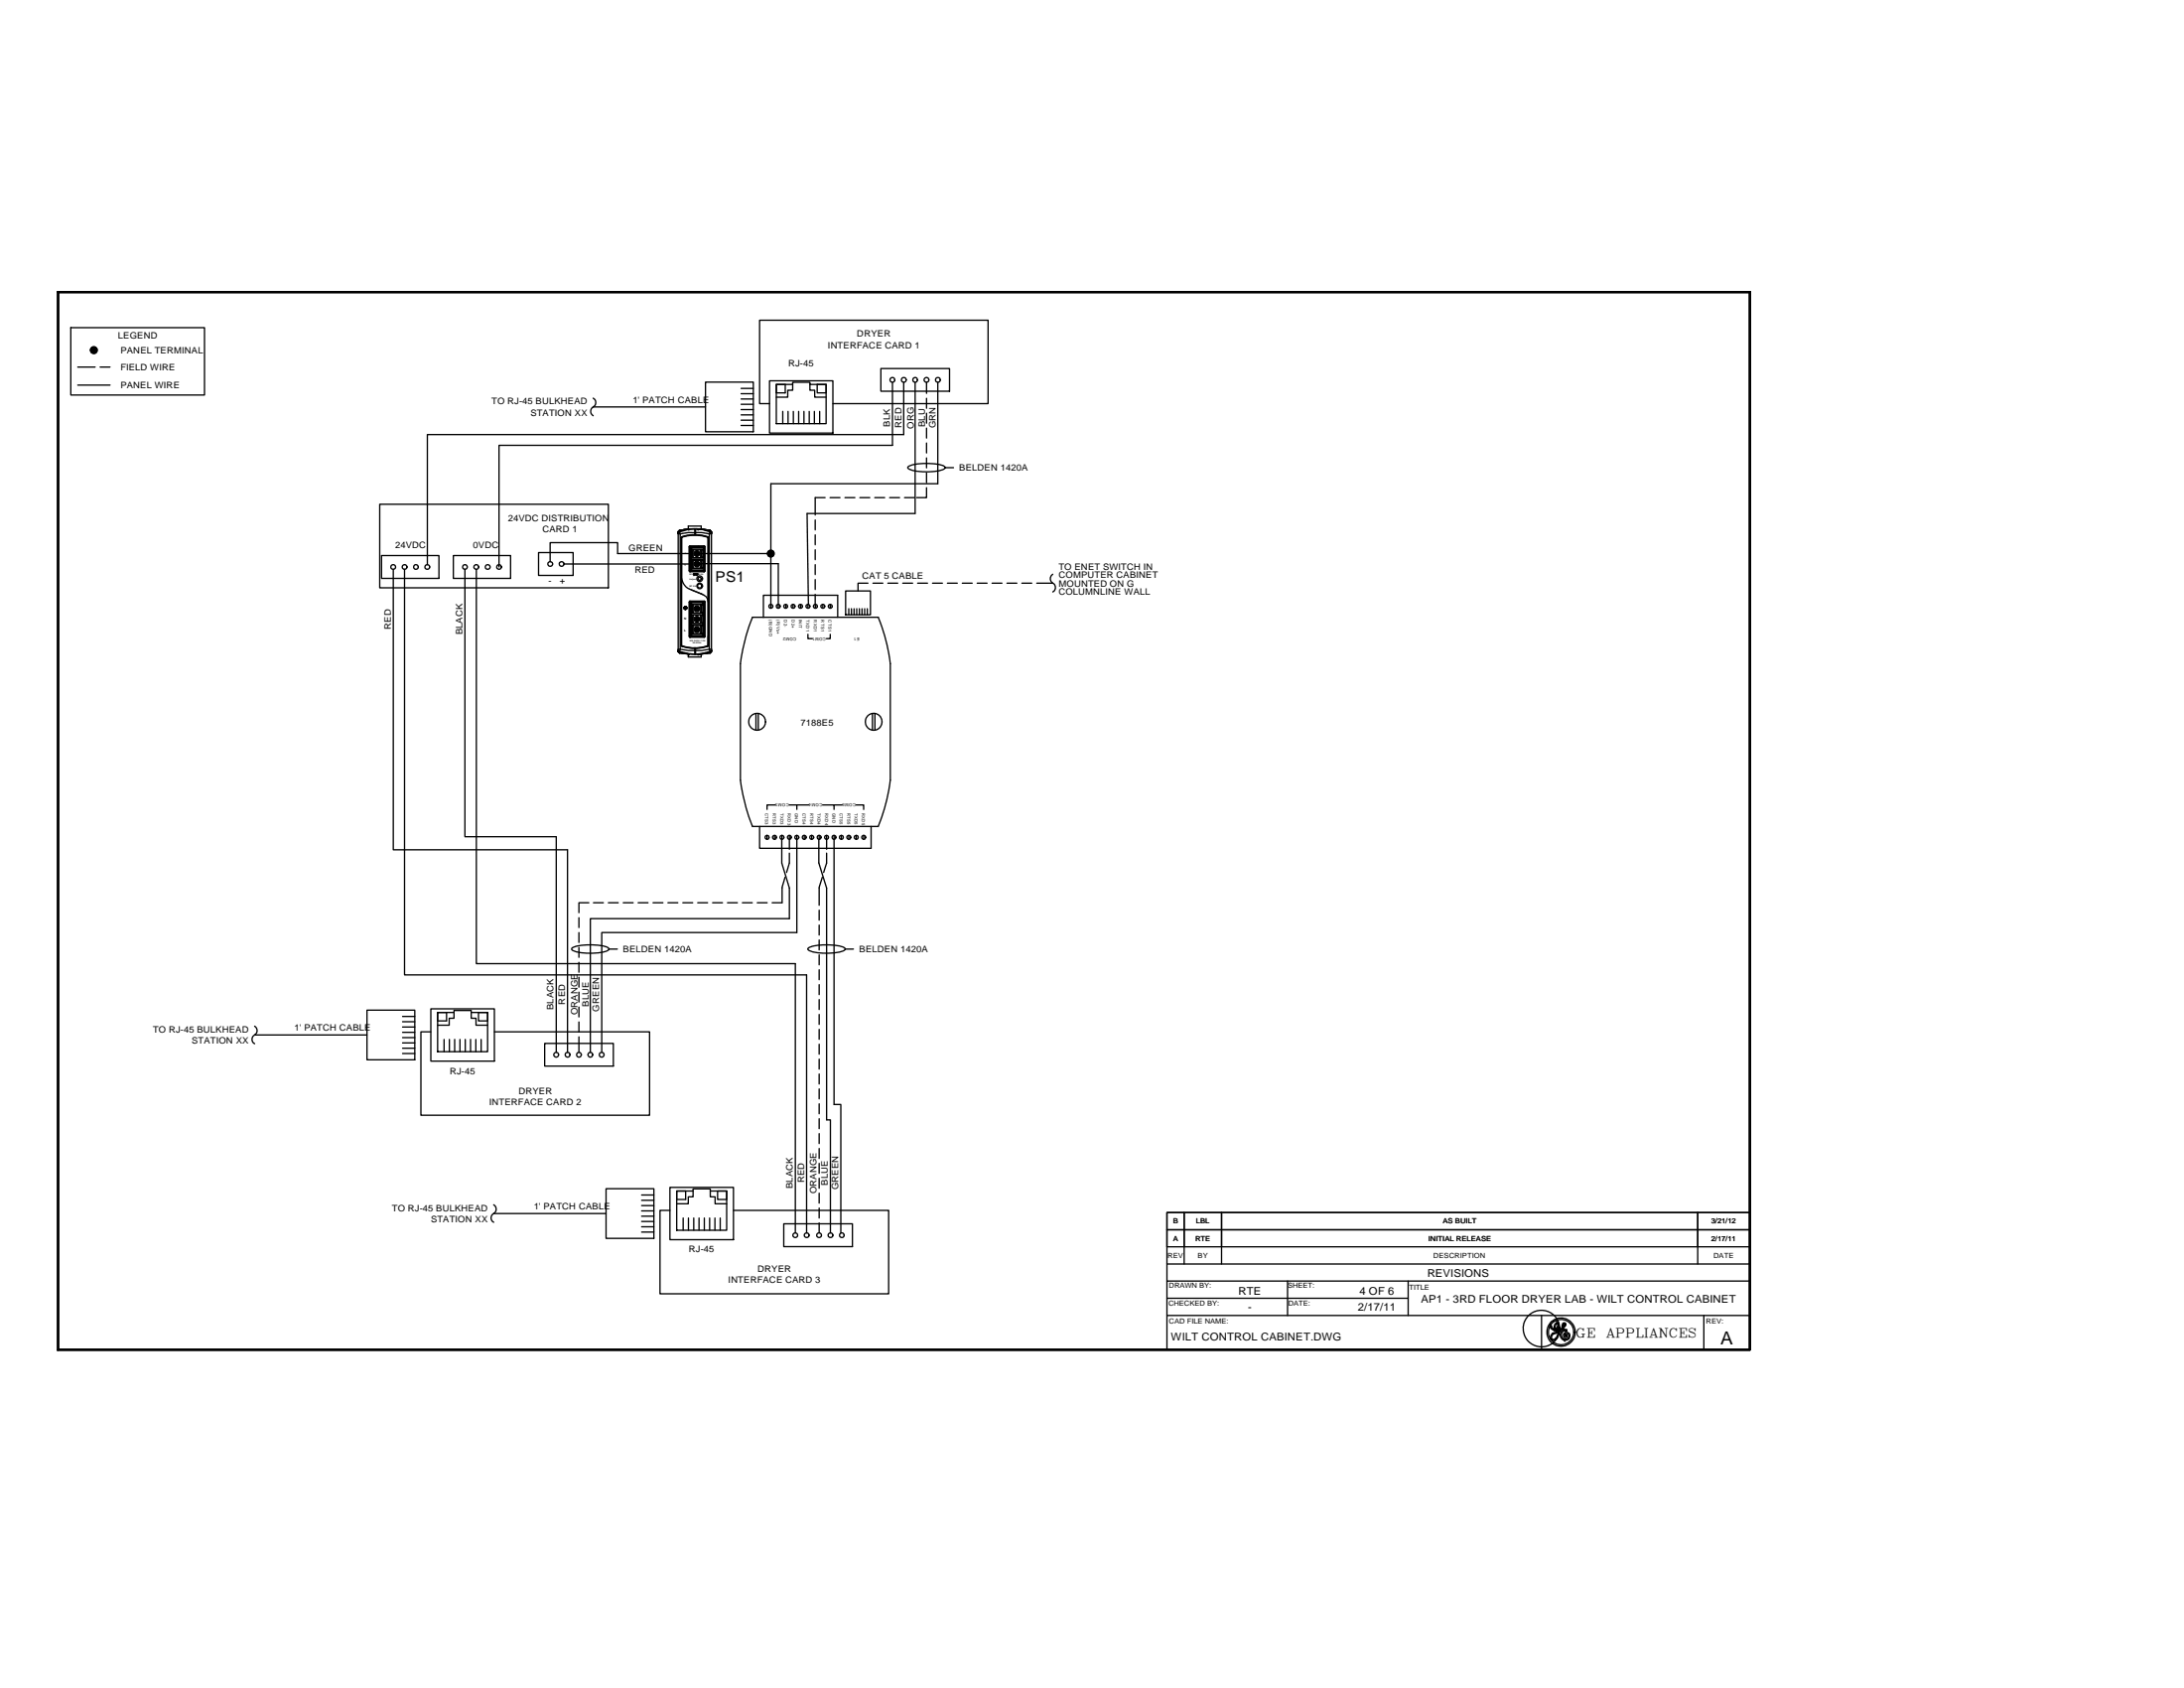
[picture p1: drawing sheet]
<svg xmlns="http://www.w3.org/2000/svg" width="279mm" height="216mm" viewBox="0 0 279 216" stroke-linecap="round" stroke-linejoin="round" font-family="sans-serif">
<g fill="none" stroke="#000" stroke-width=".17">
<path d="M7.4 37.3l.1 .1v135.2l-.1 .1zM7.4 37.3h216.5l-.1 .1h-216.3zM7.4 37.4h216.5v135.2h-216.5zM223.8 37.4h.1M223.8 37.3l.1 .1M223.8 37.4l.1-.1v135.3h-.1zM223.9 37.3v.1M223.9 37.3l-.1 .1M9.1 41.9h17.1v8.6h-17.1zM9.9 49.3h4.2M9.9 46.9h2.3M12.8 46.9h1.3"/>
<path d="M75.9 50.9a.63 .63 0 0 1 0 1.1M75.9 52a.65 .65 0 0 0 0 1.2M75.9 52h14.4M90.3 48.9h6.1v6.3h-6.1zM94.8 54.4h1.6M94.8 53.7h1.6M94.8 53.1h1.6M94.8 52.4h1.6M94.8 51.7h1.6M94.8 51h1.6M94.8 50.4h1.6M94.8 49.7h1.6"/>
<path d="M98.4 51.6h-1.2v-10.6h29.2v10.6h-19.8M98.4 48.7h8.2v6.7h-8.2zM99.3 49.2h2.1v-.3h2.2v.3h2.1v5h-6.4zM99.3 49.2h1.2v1h-1.2zM100.1 52.6v1.6M100.8 52.6v1.6M101.4 49.2v.7h-.6v.9h-1.5M101.5 52.6v1.6M102.2 52.6v1.6M102.8 52.6v1.6M103.5 52.6v1.6M103.6 49.2v.7h.6v.9h1.5"/>
<path d="M104.2 52.6v1.6M104.5 49.2h1.2v1h-1.2zM104.9 52.6v1.6M112.7 47.1h8.8v2.9h-8.8zM114.2 48.9v8.1h-50.4v15.5M115.6 48.9v6.7h-60.9v16.6M116.2 59.7a5.7 5.7 0 0 1 3.5-.4l1.1 .3 .1 .2v.1a6.2 6.2 0 0 1-4.3 .2l-.4-.2zM117.1 48.9v16.8h-13.8l.1 11.6M118.5 48.9v1.4M118.5 50.9v1.3M118.5 52.9v1.2M118.5 54.8v1.2"/>
<path d="M118.5 56.7v1.2M118.5 58.6v1.2M120 48.9v13h-21.4v15.9M120.9 59.8h1.1M48.6 64.5h29.2v10.7h-29.2zM48.8 71.1h7.4v2.9h-7.4zM50.3 72.8v35.9h22.3v25.9M51.8 72.8v51.9h51.4v33M58 71.1h7.3v2.9h-7.3zM59.5 72.8v34.2h11.7v27.6M60.9 72.8v50.5h40.8v34.4M68.9 70.7h4.4v2.9h-4.4z"/>
<path d="M72.2 72.1h16.1M86.8 68.2h.1M86.8 68.1h.1M86.8 68.1v15.1l.2 .2M86.8 68.3h.2M86.8 68l.2-.2-.2 .3zM86.9 68l-.1 .3M86.9 68l.1 .3M87 67.9l-.2 .3M87 67.9l-.1 .1M87 67.9l-.2 .2M87 67.9l-.2 .1v.2"/>
<path d="M87 67.9h.1M87 67.8l1.9-.2v.8M87 67.8l-.2 .3M87 67.8l-.2 .2v.1M87 67.8h.1M87 67.8v.1M87 68.3v14.7M87.2 67.8h-.2M87.2 68.7a4.7 4.7 0 0 1 3.4 0v13.9a4.9 4.9 0 0 1-3.4 0zM87.2 68.7a5 5 0 0 1 3.4 0v13.9a4.3 4.3 0 0 1-3.4 0zM87.2 68.7a4.9 4.9 0 0 1 3.4 .1v13.7a4.3 4.3 0 0 1-3.4 0zM87.2 73.7a1.78 1.78 0 0 0 1 1.7l1.8 .7a.99 .99 0 0 1 .6 .9"/>
<path d="M87.2 67.8h.1M87.4 67.8h-.2M87.4 67.8h-.4M87.5 67.7l-.1 .1M87.5 77.7l.2-.1h.1v.2l-.1 .1-.2-.1zM87.6 77.7h.2zM87.6 77.7l.1-.1 .1 .1zM87.6 77.6h.2v.3h-.2zM87.6 77.8h.2zM87.7 77.9h.1M87.7 77.7v-.1v.1M88.1 67.7l-1.1 .2"/>
<path d="M88.1 67.7h.1M88.1 67.7l-1.1 .2-.2 .2M88.2 77v-.1h2v4.5l-2 .1v-.1M88.2 69.9v-.1l2 .1-.1 3.2h-1.8l-.1-.1M88.3 69.9h1.8v3.1h-1.8zM88.3 77h1.8v4.4h-1.8zM88.3 69.9h.1M88.3 73h.1M88.3 69.9h1.8M88.3 78.3h.4M88.3 77.4h.4M88.3 79.7h.4"/>
<path d="M88.3 78.7h.4M88.3 77v.1h.2v.2h-.2v1.2h.2v.1h-.2v1.2h.2v.1h-.2v1.2h.2l-.2 .3M88.3 69.9v.2h.2v.1h-.2v1.2h.2v.1h-.2v1.2h.2v.2h-.2v.1M88.3 72.6h.4M88.3 71.7h1.7M88.3 70.3h1.7M88.3 71.3h.4M88.3 70.8h-9.3v-1.4h-8.6v2.4M88.4 69.9h.1M88.4 70.1v.1M88.4 71.4v.1M88.4 72.7v.2"/>
<path d="M88.4 73h.1M88.4 77h.1M88.4 77.1v.2M88.4 78.5v.1M88.4 79.8v.1M88.5 69.9v.1h1.3l.1-.1M88.5 77.3h1.3l.1 .1-.1 1h-1.3zM88.5 78.6h1.3l.1 .1-.1 1.1h-1.3zM88.5 80h1.3l.1 .1-.1 1h-1.3v-1zM88.5 71.6h1.3l.1 1-.1 .1h-1.3v-1zM88.5 70.2h1.3l.1 1.1-.1 .1h-1.3v-1.1zM88.7 77.5h-.1v.7h.1"/>
<path d="M88.7 78.9h-.1v.6h.1M88.7 70.5h-.1v.6h.1M88.7 71.8h-.1v.7h.1M88.8 73.4v.1M88.8 73.4l.1 .1M88.8 73.4h.4zM88.8 73.4l.1 .1zM88.9 67.7h.1M88.9 67.7h-.9l-1.1 .3M88.9 73.4l.1 .1zM89 79.2l.1 .2 .2-.1v-.1M89 79.2l.2-.2 .1 .2"/>
<path d="M89 77.9l.1 .1 .2-.1M89 70.8l.2-.2 .1 .2M89 77.9l.2-.2 .1 .2M89 72.1l.2-.2 .1 .2M89 72.1l.1 .2h.2v-.2M89 70.8l.1 .2h.1l.1-.2M89 72.1h.1l.1-.1v.1l.1 .1h-.1l-.1 .1v-.1zM89 77.8l.3 .1h-.1l-.1 .1v-.1zM89 79.2h.3h-.1l-.1 .2v-.2h-.1M89 68.1h-.9l-1.1 .2M89 67.7h.8l1 .3v-.1M89 68.1h.8l.9 .2"/>
<path d="M89 79.1l.1-.1 .2 .1v.1l-.2 .1zM89 77.8l.1-.1h.2v.2l-.2 .1zM89 79.2l.1 .1 .2-.1M89 79.2l.2-.1 .1 .1M89 70.8l.2-.1 .1 .1M89 72.1l.1 .2 .2-.2M89 72.1l.2-.1 .1 .1M89 70.8l.1 .1 .2-.1M89.1 79l.2 .1-.1 .3-.2-.1zM89.1 77.7l.2 .1-.1 .2-.2-.1zM89.1 72l.2 .1-.1 .2-.2-.1zM89.1 70.6l.2 .1-.1 .3-.2-.1z"/>
<path d="M89.1 70.8h.1M89.1 70.7h.2l-.1 .3-.2-.1zM89.1 72.1v.1M89.1 77.8v.1M89.1 79.2h.1M89.1 70.6l.1 .2h.1h-.1v.2l-.1-.2h-.1h.1zM89.1 70.9h.1M89.1 70.7h.1M89.1 72.2h.1M89.1 72.1h.1M89.1 77.9h.1M89.1 79v.2"/>
<path d="M89.1 73.4l.1 .1zM89.2 79.1h-.2v.2h.2l.1-.1M89.2 79.1l-.2 .1M89.2 79l.1 .2M89.2 70.7l-.2 .1M89.2 77.7l-.2 .2M89.2 77.7l.1 .2M89.2 79.1l.1 .1M89.2 77.7a.14 .14 0 0 0-.2 .2 .14 .14 0 0 0 .2 .1l.1-.1M89.2 70.7l.1 .1M89.2 72l-.2 .1M89.2 71.9l.1 .2"/>
<path d="M89.2 70.6l.1 .2M89.2 72l.1 .1M89.2 72l-.2 .1 .1 .2 .2-.2M89.2 70.7l-.2 .1 .1 .1 .2-.1M89.2 77.8v-.1l-.1 .1M89.2 79v.2M89.2 70.8h.1M89.2 72.1v.1M89.2 77.8v.1M89.2 79.2h.1M89.3 67.6h.1M89.3 67.6l1.5 .3z"/>
<path d="M89.3 67.6l1.5 .3M89.3 69.9h.1M89.3 73h.1M89.3 77h.1M89.4 70.8h9.2M89.4 72.1h10.2v5.7M89.4 77h.1M89.6 78.3h.4M89.6 77.5l.1 .7h-.1M89.6 77.4h.4M89.6 79.7h.4M89.6 78.7h.4"/>
<path d="M89.6 78.9l.1 .6h-.1M89.6 72.6h.4M89.6 70.5v.6M89.6 71.8l.1 .7h-.1M89.6 80v1h-.9v-1M89.6 78.7v1h-.9v-1M89.6 77.3v1.1h-.9v-1.1M89.6 70.3v1h-.9v-1M89.6 71.7v1h-.9v-1M89.6 71.3h.4M89.7 67.7v-.4h-1.6v.4M89.8 77h.1"/>
<path d="M89.9 73l-.1-.1h-1.3v.1M89.9 77l-.1 .1h-1.3v-.1M90 73h.1M90 69.9h.1M90 77.1h-.1v.2h.1M90 78.5h-.1v.1h.1M90 79.8h-.1v.1h.1M90 69.9v3.1M90 77v4.4M90 77h.1M90.1 73h.1M90.1 69.9h.1"/>
<path d="M90.1 73h-1.8M90.2 69.9h-2v3.1h2M90.2 77h-2v4.4h2M90.3 67.8h.1M90.4 67.8h.4M90.4 67.8h.4h-.1M90.7 68.3v14.7M90.7 68.3h.3M90.8 67.8l-1.8-.2v.8M90.8 67.8l.2 .3zM90.8 67.9l.2 .2M90.8 67.8h.1"/>
<path d="M90.8 67.8v.1M90.8 67.9h.1M90.8 67.9l.2 .3-.2-.3 .2 .2v15.1l-.2 .2M91 68.2h.1M91 68.1h.1M91 68.3l-.2-.3-.1 .3M96.3 79h16.1a23.1 23.1 0 0 1 1.5 5.9v14.9a23.4 23.4 0 0 1-1.5 5.9h-16.1a24.4 24.4 0 0 1-1.6-5.9v-14.9a24.5 24.5 0 0 1 1.6-5.9zM97.7 79v-2.9h9.5v2.9M100.5 77.3v.5M101.5 77.3v.5M102.4 77.3v.5M103.4 77.3v.5"/>
<path d="M104.3 66.5v1.3M104.3 68.4v1.3M104.3 70.3v1.3M104.3 72.2v1.3M104.3 74.1v1.3M104.3 76v1.8M105.3 77.3v.5M105.6 63.6h-1.3v2.3M106.2 63.6h1.3M106.2 77.3v.5M108.1 63.6h1.3M108.2 75.6h3.2v3h-3.2z"/>
<path d="M108.6 77.9v.7M108.9 77.9v.7M109.3 77.9v.7M109.6 77.9v.7M109.9 77.9v.7M110 63.6h1.3M110.3 77.9v.7M110.6 77.9v.7M111 77.9v.7M111 74.6h-1.2v1M111.7 74.6h1.2M111.9 63.6h1.3"/>
<path d="M113.6 74.6h1.3M113.8 63.6h1.3M115.5 74.6h1.3M115.7 63.6h1.3M117.4 74.6h1.3M118.5 62.4v1.2h-1.2M118.5 60.5v1.2M119.3 74.6h1.3M121.2 74.6h1.3M123.1 74.6h1.3M125 74.6h1.3M126.9 74.6h1.3"/>
<path d="M128.8 74.6h1.3M130.7 74.6h1.3M132.6 74.6h2.1M134.7 73.4a.67 .67 0 0 0 0 1.2M134.7 74.6a.63 .63 0 0 1 0 1.1M86.8 83.2h.1M86.8 83h.2M86.8 83.2l.2 .3M86.8 83.2l.2 .2h-.2zM87 83.5h.1M87 83.4l1.1 .3M87 83.4h.1"/>
<path d="M87 83.4v.1M87 83.5l1.1 .2M87 83.5l-.2-.3v.2l.2 .1-.2-.1v-.2l.2 .3M87 83.5l.4 .1M87 83l-.1 .3-.1-.2M87.4 83.6h.1M88.1 83.7h.1M88.3 81.4h.1M88.3 81.4h1.8M88.3 81h.4M88.3 80.1h.4M88.4 81.1v.2"/>
<path d="M88.4 81.4h.1M88.5 81.4v-.1h1.3l.1 .1M88.6 81.4h.2M88.7 80.2h-.1v.7h.1M88.9 83.6h.1M88.9 82.9v.8l-1.9-.2M89 80.5l.1 .2h.1l.1-.2M89 80.5l.2-.2 .1 .2M89 82.9v.8l1.8-.2M89 80.5l.3-.1v.2l-.2 .1zM89 80.5l.1 .1h.1l.1-.1M89 80.5l.2-.1 .1 .1"/>
<path d="M89.1 81.4h-.1M89.1 80.3l.2 .2-.1 .2-.2-.1zM89.1 80.5v.1M89.1 81.4h.1M89.1 80.3l.1 .2h.1l-.1 .1v.1l-.1-.1h-.1l.1-.1zM89.1 80.6h.1M89.1 80.5h.1M89.2 80.4a.13 .13 0 0 0-.2 .1 .14 .14 0 0 0 .2 .2 .13 .13 0 0 0 .1-.2M89.2 80.4l-.2 .1M89.2 80.3l.1 .2M89.2 80.4l.1 .1M89.2 80.5v.1"/>
<path d="M89.3 81.4h.1M89.3 83.7h.1M89.3 83.7l1.5-.3zM89.6 80.2h.1l-.1 .7M89.6 81h.4M89.6 80.1h.4M89.7 83.7v.3h-1.6v-.3M90 81.1h-.1v.2h.1M90.4 83.6h-.1M90.7 83h.3M90.7 83l.1 .3M90.7 83l-.9 .2h-1.7l-1.1-.2"/>
<path d="M90.8 83.5h.1M90.8 83.5l.2-.3-.2 .3 .1-.1 .1-.2-.2 .3M90.8 83.5l-.4 .1M90.8 83.5l-1.5 .2M90.8 83.4h.1M90.8 83.4v.1M90.8 83.4l-1.5 .3M90.8 83.3a5.5 5.5 0 0 1-3.9 0l.1 .1M90.8 83.3v.1M91 83.2h.1M91 83.2l-.2 .2zM91 83.2l-.2 .3"/>
<path d="M91 83.1l-.2 .2M96.7 91.2v2.2M97 91.2v2.2M103.4 81.1v.6h.5M106.2 81.1v.6h-.5M111.6 91.2v2.2M111.9 91.2v2.2M74.1 117.4v1.2M74.1 119.3v1.2M75.3 115.5h-1.2v1.2M75.9 115.5h1.3M77.8 115.5h1.3"/>
<path d="M79.7 115.5h1.3M81.6 115.5h1.3M83.5 115.5h1.3M85.4 115.5h1.3M87.4 115.5h1.2M89.3 115.5h1.2M91.2 115.5h1.2M93.1 115.5h1.2M95 115.5h1.2M96.9 115.5h1.2M97.2 105.7v2.8h14.2v-2.8M98.1 106.8v.6"/>
<path d="M99.1 106.8v.6M99.2 103h-1.1v.5M100 107.4v3l1 3.2v3.9h-25.5v17.1M100 106.8v.6M100.4 112.2l-.3 1.4v1.9h-1.3M101 103h.9v.5M101 106.8v1.8M101 109.1v1.3l-.4 1.2M101.9 103h1.6M101.9 106.8v12.5h-24.9v15.3M102.9 106.8v.6M103.8 106.8v.6"/>
<path d="M104.8 107.4v3l.9 3.2v29.6h.5v14.5M104.8 106.8v.6M104.8 116.4v1.3M104.8 118.3v1.3M105.2 112.2l-.4 1.4v2.2M105.2 103h1.5v.5M105.7 106.8v1.8M105.7 109.1v1.3l-.3 1.2M106.7 103h1M106.7 106.8v34.5h.9v16.4M107.6 106.8v.6M108.6 106.8v.6"/>
<path d="M109.5 103h1v.5M109.5 106.8v.6M110.5 106.8v.6M32.6 131.3a.65 .65 0 0 1 0 1.1M32.6 132.4a.63 .63 0 0 0 0 1.1M32.6 132.4h14.3M46.9 129.2h6.2v6.4h-6.2zM51.5 134.7h1.6M51.5 134.1h1.6M51.5 133.4h1.6M51.5 132.7h1.6M51.5 132h1.6"/>
<path d="M51.5 131.4h1.6M51.5 130.7h1.6M51.5 130h1.6M55.1 132h-1.3v10.6h29.3v-10.6h-19.9M55.1 129h8.1v6.7h-8.1zM56 129.5h1.1v1.1h-1.1zM56 129.5h2.1v-.3h2.2v.3h2.1v5h-6.4zM56.8 132.9v1.6M57.5 132.9v1.6M58.1 129.5v.7h-.6v.9h-1.5M58.2 132.9v1.6M58.8 132.9v1.6"/>
<path d="M59.5 132.9v1.6M60.2 132.9v1.6M60.3 129.5v.7h.6v.9h1.5M60.9 132.9v1.6M61.2 129.5h1.2v1.1h-1.2zM61.6 132.9v1.6M69.7 133.5h8.8v2.9h-8.8zM73.2 121.3a5.8 5.8 0 0 1 3.5-.4l1.1 .3 .1 .2v.1a6.2 6.2 0 0 1-4.3 .2l-.4-.2zM74.1 132.6v2M74.1 121.2v1.2M74.1 123.1v1.3M74.1 125v1.3"/>
<path d="M74.1 126.9v1.3M74.1 128.8v1.3M74.1 130.7v1.3M77.9 121.4h1.1M103.4 121.3a5.7 5.7 0 0 1 3.5-.4l1.1 .3 .1 .2v.1a6.2 6.2 0 0 1-4.3 .2l-.4-.2zM104.8 120.2v1.3M104.8 122.1v1.3M104.8 124v1.3M104.8 125.9v1.3M104.8 127.8v1.3M104.8 129.8v1.2M104.8 131.7v1.2"/>
<path d="M104.8 133.6v1.2M104.8 135.5v1.2M104.8 137.4v1.2M104.8 139.3v1.2M108.1 121.4h1.1M63.2 154.1a.65 .65 0 0 1 0 1.1M63.2 155.2a.63 .63 0 0 0 0 1.1M63.2 155.2h14.3M77.5 152h6.2v6.4h-6.2zM82.1 157.6h1.6M82.1 156.9h1.6M82.1 156.2h1.6"/>
<path d="M82.1 155.6h1.6M82.1 154.9h1.6M82.1 154.2h1.6M82.1 153.5h1.6M82.1 152.8h1.6M85.7 154.8h-1.3v10.7h29.3v-10.7h-19.9M85.7 151.9h8.1v6.7h-8.1zM86.6 152.3h2.1v-.2h2.2v.2h2.1v5.1h-6.4zM86.6 152.3h1.1v1.1h-1.1zM87.4 155.8v1.6M88.1 155.8v1.6M88.7 152.3v.8h-.6v.9h-1.5"/>
<path d="M88.8 155.8v1.6M89.4 155.8v1.6M90.1 155.8v1.6M90.8 155.8v1.6M90.9 152.3v.8h.6v.9h1.5M91.5 155.8v1.6M91.8 152.3h1.2v1.1h-1.2zM92.1 155.8v1.6M100.3 156.5h8.8v2.9h-8.8zM104.8 141.2v1.3M104.8 143.1v1.3M104.8 145v1.3"/>
<path d="M104.8 146.9v1.3M104.8 148.8v1.3M104.8 150.7v1.3M104.8 152.6v1.3M104.8 154.5v1.3M104.8 156.4v1.3M149.3 159.5h74.6M149.3 159.5v4.4M151.5 155.1v6.6M156.3 155.1v6.6M217.2 155.1v6.6M223.9 157.3h-74.6v2.2"/>
<path d="M223.9 155.1h-74.6v2.2M7.5 172.6h216.4v.1h-216.5zM149.3 168.3h74.6M149.3 161.7h74.6M149.3 166.1h30.8M164.7 163.9v4.4M180.1 163.9v4.4M197.2 168.3v4.3M198.4 169.5v.1zM198.4 169.5h.1M198.4 169.5a.51 .51 0 0 0 .4 .6M198.6 170.5h.1"/>
<path d="M198.8 170.1h.1M199.1 171.2h.1M199.1 169.4l.1-.1a.4 .4 0 0 1-.2 .6l-.1-.3zM199.1 169.2h.2a.51 .51 0 0 1-.3 .9 .58 .58 0 0 0 .2-1 .58 .58 0 0 0-.9 .2 .58 .58 0 0 0 .5 .8h.4l.3-.3M199.1 169.2a.62 .62 0 0 0-.2 .8l-.3-.1-.2-.4M199.1 169.2h.1M199.3 170.4h.2M199.3 170.3l.2 .2M199.4 170.4h.1M199.4 170.3v.2M199.4 170.4l-.3 .8M199.4 170.4l-.6 .2a.46 .46 0 0 0-.3 .6l.3 .1 .3-.1"/>
<path d="M199.4 170.1a.27 .27 0 0 1-.3 .1 .27 .27 0 0 1-.2-.1h-.1M199.4 170.1a.58 .58 0 0 1-.7 .4h-.1M199.4 170.3l-.1 .2M199.5 170.1h.1M199.5 169.8h.1M199.6 169.8l-.1 .3M199.8 169.9l-.3 .2M200 169.2h.1M200 169.2a.21 .21 0 0 1 .2 0 .21 .21 0 0 1 .1 .3M200 170.1l-.1-.1-.1 .1a.8 .8 0 0 0-.4 .7 .62 .62 0 0 1-.9 .5l-.1-.4 .2-.4M200 169.2l-.1 .3-.1 .4M200 170.1h.1"/>
<path d="M200 170.1a.72 .72 0 0 0-.4 .7 .72 .72 0 0 0 .6 .7M200.1 169.4h.1M200.1 169.4l-.1 .3M200.2 169.3v.1M200.2 169.3l-.1 .1M200.2 169.3h.1M200.2 170.1h.2v.1h-.1M200.2 169.4l-.2 .4M200.2 171.5h.1M200.2 169.4h.1M200.3 170.2a.5 .5 0 0 0-.5 .8 .5 .5 0 0 0 .9-.1 .29 .29 0 0 0-.2-.3 .29 .29 0 0 0-.3 .2l.1 .1-.1-.1 .1-.1a.21 .21 0 0 1 .1 .4 .21 .21 0 0 1-.4-.1l.1-.4M200.3 170.2h.1"/>
<path d="M200.3 169.5h.1M200.3 169.5l-.3 .4 .2 .2M200.4 170.2h.1M200.7 170.6l-.3-.2-.3 .2M200.8 170.6a.58 .58 0 0 1-.1 .6 .58 .58 0 0 1-.5 .2M218 168.3v4.3M223.9 163.9h-74.6v8.7"/>
<circle cx="12" cy="44.8" r=".43"/>
<circle cx="114.2" cy="48.6" r=".31"/>
<circle cx="115.6" cy="48.6" r=".31"/>
<circle cx="117.1" cy="48.6" r=".3"/>
<circle cx="118.5" cy="48.6" r=".31"/>
<circle cx="120" cy="48.6" r=".31"/>
<circle cx="50.3" cy="72.5" r=".3"/>
<circle cx="51.8" cy="72.5" r=".3"/>
<circle cx="53.2" cy="72.5" r=".3"/>
<circle cx="54.7" cy="72.5" r=".3"/>
<circle cx="59.5" cy="72.5" r=".3"/>
<circle cx="60.9" cy="72.5" r=".3"/>
<circle cx="62.4" cy="72.5" r=".3"/>
<circle cx="63.9" cy="72.5" r=".3"/>
<circle cx="70.4" cy="72.1" r=".3"/>
<circle cx="71.9" cy="72.1" r=".3"/>
<circle cx="89.1" cy="79.2" r=".37"/>
<circle cx="89.1" cy="77.9" r=".37"/>
<circle cx="89.1" cy="72.1" r=".27"/>
<circle cx="89.1" cy="70.8" r=".27"/>
<circle cx="89.1" cy="79.2" r=".26"/>
<circle cx="89.1" cy="72.1" r=".37"/>
<circle cx="89.1" cy="70.8" r=".37"/>
<circle cx="89.1" cy="77.9" r=".26"/>
<circle cx="89.5" cy="74" r=".2"/>
<circle cx="89.5" cy="74.9" r=".26"/>
<circle cx="89.5" cy="74" r=".36"/>
<circle cx="89.5" cy="74.9" r=".36"/>
<circle cx="98.6" cy="70.8" r=".42"/>
<circle cx="98.6" cy="77.6" r=".25"/>
<circle cx="99.6" cy="77.6" r=".25"/>
<circle cx="100.5" cy="77.6" r=".25"/>
<circle cx="101.5" cy="77.5" r=".25"/>
<circle cx="102.4" cy="77.6" r=".25"/>
<circle cx="103.4" cy="77.6" r=".25"/>
<circle cx="104.3" cy="77.6" r=".25"/>
<circle cx="105.3" cy="77.6" r=".25"/>
<circle cx="106.2" cy="77.6" r=".25"/>
<circle cx="89.1" cy="80.5" r=".37"/>
<circle cx="89.1" cy="80.5" r=".26"/>
<circle cx="96.9" cy="92.3" r="1.08"/>
<circle cx="111.8" cy="92.3" r="1.08"/>
<circle cx="98.1" cy="107.1" r=".25"/>
<circle cx="99.1" cy="107.1" r=".25"/>
<circle cx="100" cy="107.1" r=".25"/>
<circle cx="101" cy="107.1" r=".25"/>
<circle cx="101.9" cy="107.1" r=".25"/>
<circle cx="102.9" cy="107.1" r=".25"/>
<circle cx="103.8" cy="107.1" r=".25"/>
<circle cx="104.8" cy="107.1" r=".25"/>
<circle cx="105.7" cy="107.1" r=".25"/>
<circle cx="106.7" cy="107.1" r=".25"/>
<circle cx="107.6" cy="107.1" r=".25"/>
<circle cx="108.6" cy="107.1" r=".25"/>
<circle cx="109.5" cy="107.1" r=".25"/>
<circle cx="110.5" cy="107.1" r=".25"/>
<circle cx="71.2" cy="134.9" r=".31"/>
<circle cx="72.6" cy="134.9" r=".31"/>
<circle cx="74.1" cy="134.9" r=".31"/>
<circle cx="75.5" cy="134.9" r=".3"/>
<circle cx="77" cy="134.9" r=".31"/>
<circle cx="101.7" cy="158" r=".3"/>
<circle cx="103.2" cy="158" r=".3"/>
<circle cx="104.8" cy="158" r=".3"/>
<circle cx="106.2" cy="158" r=".3"/>
<circle cx="107.7" cy="158" r=".3"/>
<circle cx="197.2" cy="169.9" r="2.34"/>
<circle cx="199.7" cy="170.4" r="1.63"/>
<circle cx="199.7" cy="170.4" r="1.82"/>
</g>
<g fill="#000" stroke="#000" stroke-width=".17">
<path d="M7.4 37.3h216.5l-.1 .1h-216.3z" fill-rule="evenodd"/>
<path d="M223.8 37.4l.1-.1v135.3h-.1z" fill-rule="evenodd"/>
<path d="M87.6 77.8h.2z" fill-rule="evenodd"/>
<path d="M87.6 77.7l.1-.1 .1 .1z" fill-rule="evenodd"/>
<path d="M87.5 77.6h.1a.18 .18 0 0 1 .2 0 .18 .18 0 0 1 0 .3 .18 .18 0 0 1-.2 0z" fill-rule="evenodd"/>
<path d="M88.8 73.4l.1 .1z" fill-rule="evenodd"/>
<path d="M88.8 73.4h.4z" fill-rule="evenodd"/>
<path d="M88.9 73.4l.1 .1z" fill-rule="evenodd"/>
<path d="M89.1 73.4l.1 .1z" fill-rule="evenodd"/>
<path d="M7.4 37.3l.1 .1v135.2l-.1 .1z" fill-rule="evenodd"/>
<path d="M7.5 172.6h216.4v.1h-216.5z" fill-rule="evenodd"/>
<circle cx="12" cy="44.8" r=".42"/>
<circle cx="87.7" cy="77.8" r=".16"/>
<circle cx="98.6" cy="70.8" r=".42"/>
</g>
<g fill="none" stroke="#000" stroke-width=".23">
<path d="M11.9 44.6h.2a.22 .22 0 0 1 .1 .3 .22 .22 0 0 1-.4 0 .22 .22 0 0 1 .1-.3z"/>
<circle cx="98.6" cy="70.8" r=".21"/>
</g>
<text font-size="2.3" x="220.1" y="172">A</text>
<text font-size="1.9" x="91.5" y="74.4">PS1</text>
<g font-size="1.6">
<text x="201.7" y="171">GE</text>
<text x="205.5" y="171">APPLIANCES</text>
</g>
<g font-size="1.4">
<text x="158.4" y="165.6">RTE</text>
<text x="159.7" y="167.6">-</text>
<text x="173.7" y="167.6">2/17/11</text>
<text x="173.9" y="165.6">4 OF 6</text>
<text x="181.8" y="166.6">AP1 - 3RD FLOOR DRYER LAB - WILT CONTROL CABINET</text>
<text x="182.6" y="163.3">REVISIONS</text>
<text x="149.8" y="171.5">WILT CONTROL CABINET.DWG</text>
</g>
<g font-size="1.1">
<text x="15.1" y="43.3">LEGEND</text>
<text x="15.4" y="45.2">PANEL TERMINAL</text>
<text x="15.4" y="47.3">FIELD WIRE</text>
<text x="100.9" y="46.9">RJ-45</text>
<text x="105.9" y="44.5">INTERFACE CARD 1</text>
<text x="109.6" y="43.1">DRYER</text>
<text x="15.4" y="49.7">PANEL WIRE</text>
<text x="62.9" y="51.7">TO RJ-45 BULKHEAD</text>
<text x="67.9" y="53.1">STATION XX</text>
<text x="80.9" y="51.5">1' PATCH CABLE</text>
<text x="113.9" y="54.6" transform="rotate(-90 113.9 54.6)">BLK</text>
<text x="115.3" y="54.7" transform="rotate(-90 115.3 54.7)">RED</text>
<text x="116.9" y="54.8" transform="rotate(-90 116.9 54.8)">ORG</text>
<text x="118.3" y="54.6" transform="rotate(-90 118.3 54.6)">BLU</text>
<text x="119.7" y="54.8" transform="rotate(-90 119.7 54.8)">GRN</text>
<text x="122.7" y="60.2">BELDEN 1420A</text>
<text x="50.6" y="70.1">24VDC</text>
<text x="60.5" y="70.1">0VDC</text>
<text x="65" y="66.6">24VDC DISTRIBUTION</text>
<text x="69.4" y="68.1">CARD 1</text>
<text x="80.4" y="70.5">GREEN</text>
<text x="70.2" y="74.7">-</text>
<text x="71.6" y="74.7">+</text>
<text x="81.2" y="73.3">RED</text>
<text x="110.3" y="74">CAT 5 CABLE</text>
<text x="135.4" y="76.1">COLUMNLINE WALL</text>
<text x="135.4" y="75">MOUNTED ON G</text>
<text x="135.4" y="73.9">COMPUTER CABINET</text>
<text x="135.4" y="72.9">TO ENET SWITCH IN</text>
<text x="50" y="80.5" transform="rotate(-90 50 80.5)">RED</text>
<text x="59.2" y="81.2" transform="rotate(-90 59.2 81.2)">BLACK</text>
<text x="102.4" y="92.8">7188E5</text>
<text x="79.7" y="121.8">BELDEN 1420A</text>
<text x="109.9" y="121.8">BELDEN 1420A</text>
<text x="37.7" y="131.8">1' PATCH CABLE</text>
<text x="70.8" y="129.2" transform="rotate(-90 70.8 129.2)">BLACK</text>
<text x="72.3" y="128.5" transform="rotate(-90 72.3 128.5)">RED</text>
<text x="73.9" y="129.8" transform="rotate(-90 73.9 129.8)">ORANGE</text>
<text x="75.3" y="128.8" transform="rotate(-90 75.3 128.8)">BLUE</text>
<text x="76.6" y="129.3" transform="rotate(-90 76.6 129.3)">GREEN</text>
<text x="19.6" y="132.1">TO RJ-45 BULKHEAD</text>
<text x="24.5" y="133.5">STATION XX</text>
<text x="57.6" y="137.4">RJ-45</text>
<text x="62.6" y="141.3">INTERFACE CARD 2</text>
<text x="66.3" y="139.9">DRYER</text>
<text x="50.1" y="154.9">TO RJ-45 BULKHEAD</text>
<text x="68.3" y="154.7">1' PATCH CABLE</text>
<text x="101.4" y="152" transform="rotate(-90 101.4 152)">BLACK</text>
<text x="102.9" y="151.3" transform="rotate(-90 102.9 151.3)">RED</text>
<text x="104.5" y="152.7" transform="rotate(-90 104.5 152.7)">ORANGE</text>
<text x="105.9" y="151.6" transform="rotate(-90 105.9 151.6)">BLUE</text>
<text x="107.2" y="152.2" transform="rotate(-90 107.2 152.2)">GREEN</text>
<text x="55.1" y="156.3">STATION XX</text>
<text x="88.1" y="160.2">RJ-45</text>
<text x="93.2" y="164.1">INTERFACE CARD 3</text>
<text x="96.9" y="162.7">DRYER</text>
</g>
<g font-size=".9">
<text x="149.4" y="160.9">REV</text>
<text x="150.1" y="158.7">A</text>
<text x="150.1" y="156.5">B</text>
<text x="152.9" y="158.7">RTE</text>
<text x="153" y="156.5">LBL</text>
<text x="153.2" y="160.9">BY</text>
<text x="182.7" y="158.7">INITIAL RELEASE</text>
<text x="183.4" y="160.9">DESCRIPTION</text>
<text x="184.6" y="156.5">AS BUILT</text>
<text x="218.9" y="158.7">2/17/11</text>
<text x="218.9" y="156.5">3/21/12</text>
<text x="219.2" y="160.9">DATE</text>
<text x="149.5" y="167">CHECKED BY:</text>
<text x="149.5" y="164.7">DRAWN BY:</text>
<text x="164.7" y="164.7">SHEET:</text>
<text x="164.8" y="167">DATE:</text>
<text x="180.3" y="164.9">TITLE</text>
<text x="149.5" y="169.3">CAD FILE NAME:</text>
<text x="218.3" y="169.3">REV:</text>
</g>
<g font-size=".6">
<text x="98.4" y="79.3" transform="rotate(90 98.4 79.3)">(B)GND</text>
<text x="99.4" y="79.3" transform="rotate(90 99.4 79.3)">(R)Vs+</text>
<text x="100.3" y="79.3" transform="rotate(90 100.3 79.3)">D2-</text>
<text x="101.3" y="79.3" transform="rotate(90 101.3 79.3)">D2+</text>
<text x="101.9" y="81.5" transform="rotate(180 101.9 81.5)">COM2</text>
<text x="102.2" y="79.3" transform="rotate(90 102.2 79.3)">INIT</text>
<text x="103.1" y="79.3" transform="rotate(90 103.1 79.3)">TXD1</text>
<text x="104.1" y="79.3" transform="rotate(90 104.1 79.3)">RXD1</text>
<text x="105.1" y="79.3" transform="rotate(90 105.1 79.3)">RTS1</text>
<text x="105.7" y="81.5" transform="rotate(180 105.7 81.5)">COM1</text>
<text x="106" y="79.3" transform="rotate(90 106 79.3)">CTS1</text>
<text x="109.9" y="81.5" transform="rotate(180 109.9 81.5)">E1</text>
<text x="97.9" y="103.9" transform="rotate(90 97.9 103.9)">CTS3</text>
<text x="98.9" y="103.9" transform="rotate(90 98.9 103.9)">RTS3</text>
<text x="99.8" y="103.9" transform="rotate(90 99.8 103.9)">TXD3</text>
<text x="100.8" y="103.9" transform="rotate(90 100.8 103.9)">RXD3</text>
<text x="100.9" y="102.8" transform="rotate(180 100.9 102.8)">COM3</text>
<text x="101.7" y="103.9" transform="rotate(90 101.7 103.9)">GND</text>
<text x="102.7" y="103.9" transform="rotate(90 102.7 103.9)">CTS4</text>
<text x="103.6" y="103.9" transform="rotate(90 103.6 103.9)">RTS4</text>
<text x="104.6" y="103.9" transform="rotate(90 104.6 103.9)">TXD4</text>
<text x="105.2" y="102.8" transform="rotate(180 105.2 102.8)">COM4</text>
<text x="105.5" y="103.9" transform="rotate(90 105.5 103.9)">RXD4</text>
<text x="106.5" y="103.9" transform="rotate(90 106.5 103.9)">GND</text>
<text x="107.4" y="103.9" transform="rotate(90 107.4 103.9)">CTS5</text>
<text x="108.4" y="103.9" transform="rotate(90 108.4 103.9)">RTS5</text>
<text x="109.3" y="103.9" transform="rotate(90 109.3 103.9)">TXD5</text>
<text x="109.5" y="102.8" transform="rotate(180 109.5 102.8)">COM5</text>
<text x="110.3" y="103.9" transform="rotate(90 110.3 103.9)">RXD5</text>
</g>
<g font-size=".5">
<text x="87.6" y="70.9">-</text>
<text x="87.5" y="72.3">+</text>
</g>
<g font-size=".4">
<text x="87.5" y="80.7">L</text>
<text x="87.5" y="79.3">N</text>
</g>
<g font-size=".3">
<text x="88.2" y="75">DC OK</text>
<text x="88.2" y="73.5">24V</text>
<text x="88.2" y="74.1">Adjust</text>
<text x="89.4" y="73.5">2.5A</text>
<text x="88.2" y="82">100-240V~1.5A</text>
<text x="88.6" y="82.3">50-60Hz</text>
</g>
</svg>
